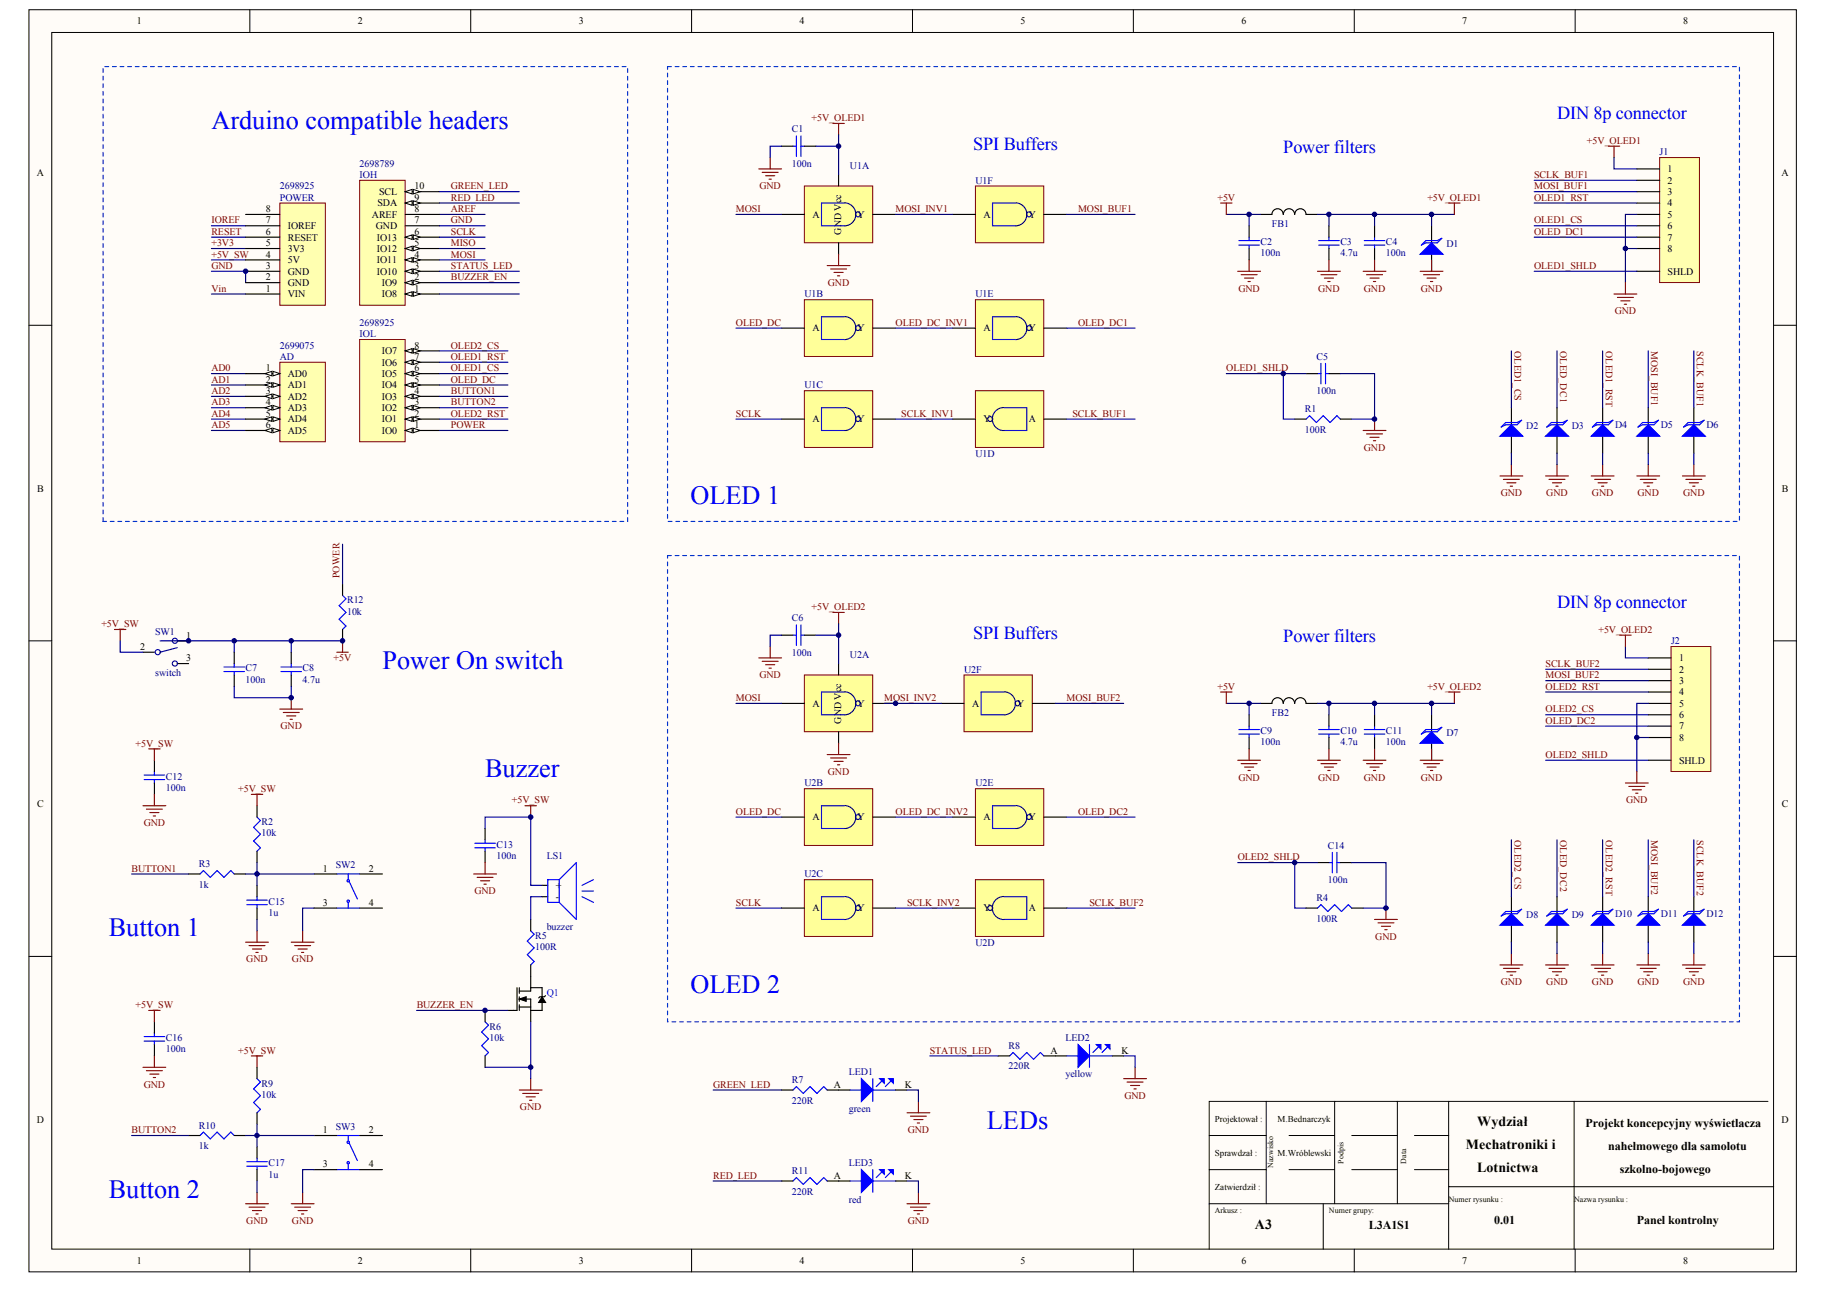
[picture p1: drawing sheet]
<svg xmlns="http://www.w3.org/2000/svg" width="287mm" height="202mm" viewBox="0 0 287 202" stroke-linecap="round" stroke-linejoin="round" font-family="sans-serif">
<g fill="#fffcf8" stroke="#000" stroke-width=".16">
<path d="M4.5 1.5h277.3v198h-277.3z"/>
<path d="M8.1 5.1h270.2v190.8h-270.2z"/>
</g>
<g fill="none" stroke="#000" stroke-width=".16">
<path d="M39.2 1.5v3.6M73.9 1.5v3.6M108.5 1.5v3.6M143.2 1.5v3.6M177.8 1.5v3.6M212.5 1.5v3.6M247.1 1.5v3.6M4.5 51h3.6M278.3 51h3.6M4.5 100.5h3.6M278.3 100.5h3.6M4.5 150h3.6"/>
<path d="M278.3 150h3.6M39.2 195.9v3.6M73.9 195.9v3.6M108.5 195.9v3.6M143.2 195.9v3.6M177.8 195.9v3.6M212.5 195.9v3.6M247.1 195.9v3.6"/>
</g>
<g fill="none" stroke="#000080" stroke-width=".18">
<path d="M33.2 39h5.3M33.2 37.2h5.3M33.2 35.4h5.3M69 33.6h7.1M33.2 42.5h5.3v1.8M33.2 46.1h5.3M33.2 40.8h5.3M33.2 58.6h5.3M33.2 60.4h5.3M33.2 62.2h5.3M33.2 63.9h5.3M33.2 65.7h5.3"/>
<path d="M33.2 67.5h5.3"/>
</g>
<path d="M43.9 56.8h7.1v12.5h-7.1z" fill="#ffffb0" stroke="#800000" stroke-width=".16"/>
<path d="M38.5 58.6h5.4" fill="none" stroke="#000" stroke-width=".18"/>
<g fill="#fffcf8" stroke="#000" stroke-width=".16">
<path d="M42.8 58.2l1.1 .4-1.1 .3z"/>
<path d="M41.6 58.6l1.1-.4v.7z"/>
</g>
<path d="M38.5 60.4h5.4" fill="none" stroke="#000" stroke-width=".18"/>
<g fill="#fffcf8" stroke="#000" stroke-width=".16">
<path d="M42.8 60l1.1 .4-1.1 .3z"/>
<path d="M41.6 60.4l1.1-.4v.7z"/>
</g>
<path d="M38.5 62.2h5.4" fill="none" stroke="#000" stroke-width=".18"/>
<g fill="#fffcf8" stroke="#000" stroke-width=".16">
<path d="M42.8 61.8l1.1 .4-1.1 .3z"/>
<path d="M41.6 62.2l1.1-.4v.7z"/>
</g>
<path d="M38.5 63.9h5.4" fill="none" stroke="#000" stroke-width=".18"/>
<g fill="#fffcf8" stroke="#000" stroke-width=".16">
<path d="M42.8 63.6l1.1 .3-1.1 .4z"/>
<path d="M41.6 63.9l1.1-.3v.7z"/>
</g>
<path d="M38.5 65.7h5.4" fill="none" stroke="#000" stroke-width=".18"/>
<g fill="#fffcf8" stroke="#000" stroke-width=".16">
<path d="M42.8 65.4l1.1 .3-1.1 .4z"/>
<path d="M41.6 65.7l1.1-.3v.7z"/>
</g>
<path d="M38.5 67.5h5.4" fill="none" stroke="#000" stroke-width=".18"/>
<g fill="#fffcf8" stroke="#000" stroke-width=".16">
<path d="M42.8 67.2l1.1 .3-1.1 .4z"/>
<path d="M41.6 67.5l1.1-.3v.7z"/>
</g>
<path d="M43.9 31.8h7.1v16.1h-7.1z" fill="#ffffb0" stroke="#800000" stroke-width=".16"/>
<path d="M38.5 39h5.4M38.5 37.2h5.4M38.5 35.4h5.4M38.5 33.6h5.4M38.5 46.1h5.4M38.5 44.3h5.4M38.5 42.5h5.4M38.5 40.8h5.4" fill="none" stroke="#000" stroke-width=".18"/>
<path d="M56.4 28.3h7.2v19.6h-7.2z" fill="#ffffb0" stroke="#800000" stroke-width=".16"/>
<path d="M63.6 46.1h5.4" fill="none" stroke="#000" stroke-width=".18"/>
<g fill="#fffcf8" stroke="#000" stroke-width=".16">
<path d="M63.6 46.1l1.1-.3v.7z"/>
<path d="M64.8 45.8l1.1 .3-1.1 .4z"/>
</g>
<path d="M63.6 44.3h5.4" fill="none" stroke="#000" stroke-width=".18"/>
<g fill="#fffcf8" stroke="#000" stroke-width=".16">
<path d="M63.6 44.3l1.1-.3v.7z"/>
<path d="M64.8 44l1.1 .3-1.1 .4z"/>
</g>
<path d="M63.6 42.5h5.4" fill="none" stroke="#000" stroke-width=".18"/>
<g fill="#fffcf8" stroke="#000" stroke-width=".16">
<path d="M63.6 42.5l1.1-.3v.7z"/>
<path d="M64.8 42.2l1.1 .3-1.1 .4z"/>
</g>
<path d="M63.6 40.8h5.4" fill="none" stroke="#000" stroke-width=".18"/>
<g fill="#fffcf8" stroke="#000" stroke-width=".16">
<path d="M63.6 40.8l1.1-.4v.7z"/>
<path d="M64.8 40.4l1.1 .4-1.1 .3z"/>
</g>
<path d="M63.6 39h5.4" fill="none" stroke="#000" stroke-width=".18"/>
<g fill="#fffcf8" stroke="#000" stroke-width=".16">
<path d="M63.6 39l1.1-.4v.7z"/>
<path d="M64.8 38.6l1.1 .4-1.1 .3z"/>
</g>
<path d="M63.6 37.2h5.4" fill="none" stroke="#000" stroke-width=".18"/>
<g fill="#fffcf8" stroke="#000" stroke-width=".16">
<path d="M63.6 37.2l1.1-.4v.7z"/>
<path d="M64.8 36.8l1.1 .4-1.1 .3z"/>
</g>
<path d="M63.6 35.4h5.4M63.6 33.6h5.4M63.6 31.8h5.4" fill="none" stroke="#000" stroke-width=".18"/>
<g fill="#fffcf8" stroke="#000" stroke-width=".16">
<path d="M63.6 31.8l1.1-.3v.7z"/>
<path d="M64.8 31.5l1.1 .3-1.1 .4z"/>
</g>
<path d="M63.6 30.1h5.4" fill="none" stroke="#000" stroke-width=".18"/>
<g fill="#fffcf8" stroke="#000" stroke-width=".16">
<path d="M63.6 30.1l1.1-.4v.7z"/>
<path d="M64.8 29.7l1.1 .4-1.1 .3z"/>
</g>
<path d="M56.4 53.2h7.2v16.1h-7.2z" fill="#ffffb0" stroke="#800000" stroke-width=".16"/>
<path d="M63.6 67.5h5.4" fill="none" stroke="#000" stroke-width=".18"/>
<g fill="#fffcf8" stroke="#000" stroke-width=".16">
<path d="M63.6 67.5l1.1-.3v.7z"/>
<path d="M64.8 67.2l1.1 .3-1.1 .4z"/>
</g>
<path d="M63.6 63.9h5.4" fill="none" stroke="#000" stroke-width=".18"/>
<g fill="#fffcf8" stroke="#000" stroke-width=".16">
<path d="M63.6 63.9l1.1-.3v.7z"/>
<path d="M64.8 63.6l1.1 .3-1.1 .4z"/>
</g>
<path d="M63.6 62.2h5.4" fill="none" stroke="#000" stroke-width=".18"/>
<g fill="#fffcf8" stroke="#000" stroke-width=".16">
<path d="M63.6 62.2l1.1-.4v.7z"/>
<path d="M64.8 61.8l1.1 .4-1.1 .3z"/>
</g>
<path d="M63.6 60.4h5.4" fill="none" stroke="#000" stroke-width=".18"/>
<g fill="#fffcf8" stroke="#000" stroke-width=".16">
<path d="M63.6 60.4l1.1-.4v.7z"/>
<path d="M64.8 60l1.1 .4-1.1 .3z"/>
</g>
<path d="M63.6 58.6h5.4" fill="none" stroke="#000" stroke-width=".18"/>
<g fill="#fffcf8" stroke="#000" stroke-width=".16">
<path d="M63.6 58.6l1.1-.4v.7z"/>
<path d="M64.8 58.2l1.1 .4-1.1 .3z"/>
</g>
<path d="M63.6 56.8h5.4" fill="none" stroke="#000" stroke-width=".18"/>
<g fill="#fffcf8" stroke="#000" stroke-width=".16">
<path d="M63.6 56.8l1.1-.3v.7z"/>
<path d="M64.8 56.5l1.1 .3-1.1 .4z"/>
</g>
<path d="M63.6 55h5.4" fill="none" stroke="#000" stroke-width=".18"/>
<g fill="#fffcf8" stroke="#000" stroke-width=".16">
<path d="M63.6 55l1.1-.3v.7z"/>
<path d="M64.8 54.7l1.1 .3-1.1 .4z"/>
</g>
<path d="M63.6 65.7h5.4" fill="none" stroke="#000" stroke-width=".18"/>
<g fill="#fffcf8" stroke="#000" stroke-width=".16">
<path d="M63.6 65.7l1.1-.3v.7z"/>
<path d="M64.8 65.4l1.1 .3-1.1 .4z"/>
</g>
<path d="M260.4 24.7h6.2v19.6h-6.2z" fill="#ffffb0" stroke="#800000" stroke-width=".16"/>
<g fill="none" stroke="#000" stroke-width=".18">
<path d="M196 35.4v1.8M196 39v1.8M203.1 33.6a.89 .89 0 0 0-.9-.9 .89 .89 0 0 0-.9 .9 .89 .89 0 0 0-.9-.9 .89 .89 0 0 0-.8 .9h-1.8M204.9 33.6a.89 .89 0 0 0-.9-.9 .89 .89 0 0 0-.9 .9M204.9 33.6h1.8M208.5 35.4v1.8M208.5 39v1.8M215.7 35.4v1.8M215.7 39v1.8M256.8 26.5h3.6M256.8 28.3h3.6M256.8 30.1h3.6"/>
<path d="M256.8 31.8h3.6M256.8 33.6h3.6M256.8 35.4h3.6M256.8 37.2h3.6M256.8 39h3.6M204.9 58.6h1.8M208.5 58.6h1.8M256.8 42.5h3.6M203.1 65.7h1.8M210.3 65.7h1.8M22.4 102.3h1.8M27.8 100.5h1.8"/>
<path d="M27.8 104.1h1.8M76.1 129.9v1.8M76.1 133.5v1.8M85.1 138.8h.8M76.1 158.5v1.7M81.1 154.9v3.6h-1.4M81.5 156.7h1.8v3.5M81.5 157.9h1.8M81.5 154.9v.9M81.5 156.3v.7M81.5 157.6v.9M83.3 144.2v1.8"/>
<path d="M83.3 151.3v4.1h-1.8M83.3 154.9h1.8v1.4M85.1 157.2v1.3h-1.8M85.1 140.6h.8M85.6 156.1l-.2 .2h-.7l-.2 .2M24.2 160.2v1.8M24.2 163.8v1.8M49.3 178.1h3.6M56.4 178.1h3.6M76.1 165.6v1.8M122.6 170.9h1.8M129.8 170.9h3.6"/>
<path d="M140.5 170.9h1.8M156.6 165.6h1.8M163.8 165.6h3.6M174.5 165.6h1.8M49.3 183.4h3.6M56.4 183.4h3.6M131.6 185.2h1.8M140.5 185.2h1.8"/>
</g>
<g fill="none" stroke="#00f" stroke-width=".18">
<path d="M194.4 38.4h3.2M194.4 37.7h3.2M196 37.2v.5M196 38.4v.6M206.9 38.4h3.2M206.9 37.7h3.2M208.5 37.2v.5M208.5 38.4v.6M214.1 38.4h3.2M214.1 37.7h3.2M215.7 37.2v.5M215.7 38.4v.6"/>
<path d="M206.7 58.6h.6M207.3 57v3.2M208 57v3.2M208 58.6h.5M204.9 65.7l.6-.5 1 1.1 1.1-1.1 1.1 1.1 1.1-1.1 .5 .5M74.5 133h3.2M74.5 132.2h3.2M76.1 131.7v.5M76.1 133v.5M85.9 137.9h1.8v3.6h-1.8zM87.7 137.9l2.7-2.6v8.9l-2.7-2.7M91.3 139.7h1.8"/>
<path d="M93.1 137.9l-1.8 .9M83.3 146l.5 .5-1.1 1.1 1.1 1-1.1 1.1 1.1 1.1-.5 .5M91.3 140.6l1.8 .9M22.6 163.3h3.2M22.6 162.6h3.2M24.2 162v.6M24.2 163.3v.5M52.9 178.1h3.5M54.6 178.1v.9M54.8 179.3l1.3 2.7M76.1 160.2l.5 .6-1 1 1 1.1-1 1.1 1 1.1-.5 .5M124.4 170.9l.6-.5 1 1.1 1.1-1.1 1.1 1.1 1-1.1 .6 .5"/>
<path d="M133.4 170.9h1.8M136.9 169.2v3.5M136.9 170.9h3.6M138.4 169.5l-.9 .9M139.8 169.5l-.9 .9M158.4 165.6l.5-.5 1.1 1 1.1-1 1.1 1 1-1 .6 .5M167.4 165.6h1.7M170.9 163.8v3.6M170.9 165.6h3.6M172.4 164.2l-.9 .9M173.8 164.2l-.9 .9M52.9 183.4h3.5"/>
<path d="M54.6 182.5v.9M133.4 185.2h1.8M136.9 183.4v3.6M136.9 185.2h3.6M138.4 183.8l-.9 .9M139.8 183.8l-.9 .9"/>
<circle cx="54.6" cy="179.1" r=".19"/>
<circle cx="54.6" cy="182.3" r=".19"/>
</g>
<g fill="#00f" stroke="#00f" stroke-width=".18">
<path d="M135.2 169.2l1.7 1.7-1.7 1.8z"/>
<path d="M138 169.2h.7v.7z"/>
<path d="M139.4 169.2h.8v.7z"/>
<path d="M169.1 163.8l1.8 1.8-1.8 1.8z"/>
<path d="M172 163.8h.7v.7z"/>
<path d="M173.4 163.8h.8v.7z"/>
<path d="M135.2 183.4l1.7 1.8-1.7 1.8z"/>
<path d="M138 183.4h.7v.7z"/>
<path d="M139.4 183.4h.8v.7z"/>
</g>
<g fill="none" stroke="#000080" stroke-width=".18">
<path d="M69 37.2h7.1M69 39h7.1M192.4 33.6h3.6M197.8 33.6h-1.8v1.8M206.7 33.6h21.5M208.5 33.6v1.8M215.7 33.6v1.8M240.7 37.2h16.1M240.7 28.3h16.1M240.7 30.1h16.1M240.7 31.8h16.1M240.7 35.4h16.1"/>
<path d="M253.2 24.7v1.8h3.6M255 39v5.3M256.8 33.6h-1.8v5.4h1.8M69 40.8h7.1M69 56.8h10.7M69 58.6h10.7M69 44.3h12.5M69 42.5h12.5M192.4 58.6h9M204.9 58.6h-3.5v7.1h1.7M210.3 58.6h5.4v7.1h-3.6M240.7 42.5h16.1"/>
<path d="M69 65.7h10.7M69 60.4h10.7M69 62.2h10.7M69 63.9h10.7M18.9 100.5v1.8h3.5M25.1 100.5h28.6M76.1 129.9v-1.8h7.2v10.7h1.8M65.4 158.5h14.3M85.1 140.6h-1.8v3.6M83.3 160.2v7.2h-7.2M83.3 167.4v1.8M145.9 165.6h10.7"/>
<path d="M176.3 165.6h1.8v1.8"/>
</g>
<g fill="none" stroke="#800000" stroke-width=".18">
<path d="M227.3 31.8h1.8M228.2 31.8v1.8M252.3 22.9h1.8M253.2 22.9v1.8M194.2 42.5h3.6M194.7 43.1h2.5M195.3 43.6h1.4M195.8 44.1h.4M196 40.8v1.7M206.7 42.5h3.6M207.3 43.1h2.5M207.8 43.6h1.4"/>
<path d="M208.3 44.1h.4M208.5 40.8v1.7M213.9 42.5h3.6M214.4 43.1h2.5M214.9 43.6h1.5M215.5 44.1h.3M215.7 40.8v1.7M253.2 46.1h3.6M253.8 46.6h2.5M254.3 47.2h1.4M254.8 47.7h.4M255 44.3v1.8"/>
<path d="M213.9 67.5h3.6M214.4 68h2.5M214.9 68.6h1.5M215.5 69.1h.3M215.7 65.7v1.8M18 98.7h1.8M18.9 98.7v1.8M52.9 102.3h1.7M53.7 100.5v1.8M74.3 137.1h3.6M74.9 137.6h2.5M75.4 138.1h1.4"/>
<path d="M75.9 138.7h.4M76.1 135.3v1.8M22.4 167.4h3.6M23 167.9h2.5M23.5 168.4h1.4M24 169h.4M24.2 165.6v1.8M81.5 170.9h3.6M82 171.5h2.5M82.6 172h1.4M83.1 172.5h.3M83.3 169.2v1.7"/>
<path d="M142.3 174.5h3.6M142.8 175h2.5M143.4 175.6h1.4M143.9 176.1h.4M144.1 172.7v1.8M176.3 169.2h3.6M176.8 169.7h2.5M177.4 170.2h1.4M177.9 170.8h.4M178.1 167.4v1.8M142.3 188.8h3.6M142.8 189.3h2.5"/>
<path d="M143.4 189.8h1.4M143.9 190.4h.4M144.1 187v1.8"/>
</g>
<path d="M81.5 156.7l1.1-.4v.7zM85.1 156.3l.5 .9h-1.1z" fill="#000" stroke="#000" stroke-width=".18"/>
<g fill="none" stroke="#0c0087" stroke-width=".18">
<path d="M27.8 101.6l-2.7 .7"/>
<circle cx="24.8" cy="102.3" r=".4"/>
<circle cx="27.4" cy="100.5" r=".4"/>
<circle cx="27.4" cy="104.1" r=".4"/>
</g>
<path d="M126.2 29.2h10.7v8.9h-10.7z" fill="#ff9" stroke="#800000" stroke-width=".16"/>
<path d="M122.6 33.6h3.6M131.6 27.4v1.8M131.6 38.1v1.8M136.9 33.6h3.6" fill="none" stroke="#000" stroke-width=".18"/>
<path d="M132.5 31.8h-3.6v3.6h3.6" fill="none" stroke="#0000bf" stroke-width=".18"/>
<g fill="none" stroke="#0c0087" stroke-width=".18">
<path d="M132.5 31.8a1.81 1.81 0 0 1 1.8 1.8 1.81 1.81 0 0 1-1.8 1.8"/>
<circle cx="134.6" cy="33.6" r=".38"/>
</g>
<path d="M126.2 47h10.7v8.9h-10.7z" fill="#ff9" stroke="#800000" stroke-width=".16"/>
<path d="M122.6 51.5h3.6M136.9 51.5h3.6" fill="none" stroke="#000" stroke-width=".18"/>
<path d="M132.5 49.7h-3.6v3.5h3.6" fill="none" stroke="#0000bf" stroke-width=".18"/>
<g fill="none" stroke="#0c0087" stroke-width=".18">
<path d="M132.5 49.6a1.81 1.81 0 0 1 1.8 1.8 1.81 1.81 0 0 1-1.8 1.9"/>
<circle cx="134.6" cy="51.4" r=".38"/>
</g>
<path d="M126.2 61.3h10.7v8.9h-10.7z" fill="#ff9" stroke="#800000" stroke-width=".16"/>
<path d="M122.6 65.7h3.6M136.9 65.7h3.6" fill="none" stroke="#000" stroke-width=".18"/>
<path d="M132.5 63.9h-3.6v3.6h3.6" fill="none" stroke="#0000bf" stroke-width=".18"/>
<g fill="none" stroke="#0c0087" stroke-width=".18">
<path d="M132.5 63.9a1.81 1.81 0 0 1 1.8 1.8 1.81 1.81 0 0 1-1.8 1.8"/>
<circle cx="134.6" cy="65.7" r=".38"/>
</g>
<path d="M153 61.3h10.8v8.9h-10.8z" fill="#ff9" stroke="#800000" stroke-width=".16"/>
<path d="M149.5 65.7h3.5M163.8 65.7h3.6" fill="none" stroke="#000" stroke-width=".18"/>
<path d="M157.5 63.9h3.6v3.6h-3.6" fill="none" stroke="#0000bf" stroke-width=".18"/>
<g fill="none" stroke="#0c0087" stroke-width=".18">
<path d="M157.5 63.9a1.81 1.81 0 0 0-1.8 1.8 1.81 1.81 0 0 0 1.8 1.8"/>
<circle cx="155.4" cy="65.7" r=".38"/>
</g>
<path d="M153 47h10.8v8.9h-10.8z" fill="#ff9" stroke="#800000" stroke-width=".16"/>
<path d="M149.5 51.5h3.5M163.8 51.5h3.6" fill="none" stroke="#000" stroke-width=".18"/>
<path d="M159.3 49.7h-3.6v3.5h3.6" fill="none" stroke="#0000bf" stroke-width=".18"/>
<g fill="none" stroke="#0c0087" stroke-width=".18">
<path d="M159.4 49.6a1.81 1.81 0 0 1 1.7 1.8 1.81 1.81 0 0 1-1.7 1.9"/>
<circle cx="161.4" cy="51.4" r=".38"/>
</g>
<path d="M153 29.2h10.8v8.9h-10.8z" fill="#ff9" stroke="#800000" stroke-width=".16"/>
<path d="M122.6 22.9h1.8M126.2 22.9h1.8M149.5 33.6h3.5M163.8 33.6h3.6" fill="none" stroke="#000" stroke-width=".18"/>
<path d="M159.3 31.8h-3.6v3.6h3.6" fill="none" stroke="#0000bf" stroke-width=".18"/>
<g fill="none" stroke="#0c0087" stroke-width=".18">
<path d="M159.4 31.8a1.81 1.81 0 0 1 1.7 1.8 1.81 1.81 0 0 1-1.7 1.8"/>
<circle cx="161.4" cy="33.6" r=".38"/>
</g>
<path d="M115.5 33.6h7.1M122.6 22.9h-1.8v1.8M131.6 21.1v1.8h-3.6M131.6 22.9v4.5M140.5 33.6h9M167.4 33.6h10.7M115.5 51.5h7.1M140.5 51.5h9M167.4 51.5h10.7M115.5 65.7h7.1M140.5 65.7h9M167.4 65.7h10.7" fill="none" stroke="#000080" stroke-width=".18"/>
<path d="M130.7 19.4h1.8M131.6 19.4v1.7M119 26.5h3.6M119.6 27h2.5M120.1 27.6h1.5M120.7 28.1h.3M120.8 24.7v1.8M131.6 39.9v1.8M129.8 41.7h3.6M130.3 42.2h2.5M130.9 42.7h1.4M131.4 43.3h.4" fill="none" stroke="#800000" stroke-width=".18"/>
<path d="M124.4 22.9h.6M125 21.3v3.2M125.7 21.3v3.2M125.7 22.9h.5" fill="none" stroke="#00f" stroke-width=".18"/>
<path d="M126.2 105.8h10.7v8.9h-10.7z" fill="#ff9" stroke="#800000" stroke-width=".16"/>
<path d="M122.6 110.3h3.6M131.6 104.1v1.7M131.6 114.8v1.7M136.9 110.3h3.6" fill="none" stroke="#000" stroke-width=".18"/>
<path d="M132.5 108.5h-3.6v3.6h3.6" fill="none" stroke="#0000bf" stroke-width=".18"/>
<g fill="none" stroke="#0c0087" stroke-width=".18">
<path d="M132.5 108.5a1.81 1.81 0 0 1 1.8 1.8 1.81 1.81 0 0 1-1.8 1.8"/>
<circle cx="134.6" cy="110.3" r=".38"/>
</g>
<path d="M126.2 123.7h10.7v8.9h-10.7z" fill="#ff9" stroke="#800000" stroke-width=".16"/>
<path d="M122.6 128.1h3.6M136.9 128.1h3.6" fill="none" stroke="#000" stroke-width=".18"/>
<path d="M132.5 126.4h-3.6v3.5h3.6" fill="none" stroke="#0000bf" stroke-width=".18"/>
<g fill="none" stroke="#0c0087" stroke-width=".18">
<path d="M132.5 126.3a1.81 1.81 0 0 1 1.8 1.8 1.81 1.81 0 0 1-1.8 1.8"/>
<circle cx="134.6" cy="128.1" r=".38"/>
</g>
<path d="M126.2 137.9h10.7v8.9h-10.7z" fill="#ff9" stroke="#800000" stroke-width=".16"/>
<path d="M122.6 142.4h3.6M136.9 142.4h3.6" fill="none" stroke="#000" stroke-width=".18"/>
<path d="M132.5 140.6h-3.6v3.6h3.6" fill="none" stroke="#0000bf" stroke-width=".18"/>
<g fill="none" stroke="#0c0087" stroke-width=".18">
<path d="M132.5 140.6a1.81 1.81 0 0 1 1.8 1.8 1.81 1.81 0 0 1-1.8 1.8"/>
<circle cx="134.6" cy="142.4" r=".38"/>
</g>
<path d="M153 137.9h10.8v8.9h-10.8z" fill="#ff9" stroke="#800000" stroke-width=".16"/>
<path d="M149.5 142.4h3.5M163.8 142.4h3.6" fill="none" stroke="#000" stroke-width=".18"/>
<path d="M157.5 140.6h3.6v3.6h-3.6" fill="none" stroke="#0000bf" stroke-width=".18"/>
<g fill="none" stroke="#0c0087" stroke-width=".18">
<path d="M157.5 140.6a1.81 1.81 0 0 0-1.8 1.8 1.81 1.81 0 0 0 1.8 1.8"/>
<circle cx="155.4" cy="142.4" r=".38"/>
</g>
<path d="M153 123.7h10.8v8.9h-10.8z" fill="#ff9" stroke="#800000" stroke-width=".16"/>
<path d="M149.5 128.1h3.5M163.8 128.1h3.6" fill="none" stroke="#000" stroke-width=".18"/>
<path d="M159.3 126.4h-3.6v3.5h3.6" fill="none" stroke="#0000bf" stroke-width=".18"/>
<g fill="none" stroke="#0c0087" stroke-width=".18">
<path d="M159.4 126.3a1.81 1.81 0 0 1 1.7 1.8 1.81 1.81 0 0 1-1.7 1.8"/>
<circle cx="161.4" cy="128.1" r=".38"/>
</g>
<path d="M151.3 105.8h10.7v8.9h-10.7z" fill="#ff9" stroke="#800000" stroke-width=".16"/>
<path d="M122.6 99.6h1.8M126.2 99.6h1.8M147.7 110.3h3.6M162 110.3h3.6" fill="none" stroke="#000" stroke-width=".18"/>
<path d="M157.5 108.5h-3.6v3.6h3.6" fill="none" stroke="#0000bf" stroke-width=".18"/>
<g fill="none" stroke="#0c0087" stroke-width=".18">
<path d="M157.6 108.5a1.81 1.81 0 0 1 1.7 1.8 1.81 1.81 0 0 1-1.7 1.8"/>
<circle cx="159.7" cy="110.3" r=".38"/>
</g>
<path d="M122.6 99.6h-1.8v1.8M131.6 97.8v1.8h-3.6M131.6 99.6v4.5M115.5 110.3h7.1M138.7 110.3h9M165.6 110.3h10.7M115.5 128.1h7.1M140.5 128.1h9M167.4 128.1h10.7M115.5 142.4h7.1M140.5 142.4h9M167.4 142.4h10.7" fill="none" stroke="#000080" stroke-width=".18"/>
<path d="M130.7 96h1.8M131.6 96v1.8M119 103.2h3.6M119.6 103.7h2.5M120.1 104.2h1.5M120.7 104.8h.3M120.8 101.4v1.8M129.8 118.3h3.6M130.3 118.9h2.5M130.9 119.4h1.4M131.4 119.9h.4M131.6 116.5v1.8" fill="none" stroke="#800000" stroke-width=".18"/>
<path d="M124.4 99.6h.6M125 98v3.2M125.7 98v3.2M125.7 99.6h.5" fill="none" stroke="#00f" stroke-width=".18"/>
<path d="M262.2 101.4h6.2v19.6h-6.2z" fill="#ffffb0" stroke="#800000" stroke-width=".16"/>
<g fill="none" stroke="#000" stroke-width=".18">
<path d="M224.6 35.4v2.7M224.6 39.9v2.6M237.1 63.9v2.7M237.1 68.4v2.7M244.3 63.9v2.7M244.3 68.4v2.7M251.4 63.9v2.7M251.4 68.4v2.7M258.6 63.9v2.7M258.6 68.4v2.7M265.8 63.9v2.7M265.8 68.4v2.7"/>
<path d="M53.7 91.6v1.8M53.7 98.7v1.8M24.2 119.2v1.8M36.7 102.3v1.8M36.7 105.8v1.8M45.7 102.3v1.8M45.7 105.8v1.8M196 112.1v1.8M196 115.7v1.7M203.1 110.3a.89 .89 0 0 0-.9-.9 .89 .89 0 0 0-.9 .9 .89 .89 0 0 0-.9-.9 .89 .89 0 0 0-.8 .9h-1.8M204.9 110.3a.89 .89 0 0 0-.9-.9 .89 .89 0 0 0-.9 .9M204.9 110.3h1.8"/>
<path d="M208.5 112.1v1.8M208.5 115.7v1.7M215.7 112.1v1.8M215.7 115.7v1.7M224.6 112.1v2.7M224.6 116.5v2.7M258.6 103.2h3.6M258.6 105h3.6M258.6 106.7h3.6M258.6 108.5h3.6M258.6 110.3h3.6M258.6 112.1h3.6"/>
<path d="M258.6 113.9h3.6M258.6 115.7h3.6M258.6 119.2h3.6M24.2 122.8v1.8M29.6 137.1h1.8M36.7 137.1h1.8M40.3 126.4v1.7M40.3 133.5v1.8M40.3 138.8v1.8M49.3 137.1h3.6M56.4 137.1h3.6M206.7 135.3h1.8"/>
<path d="M210.3 135.3h1.8M40.3 142.4v1.8M49.3 142.4h3.6M56.4 142.4h3.6M204.9 142.4h1.8M212.1 142.4h1.8M237.1 140.6v2.7M237.1 145.1v2.7M244.3 140.6v2.7M244.3 145.1v2.7M251.4 140.6v2.7M251.4 145.1v2.7"/>
<path d="M258.6 140.6v2.7M258.6 145.1v2.7M265.8 140.6v2.7M265.8 145.1v2.7M29.6 178.1h1.8M36.7 178.1h1.8M40.3 167.4v1.8M40.3 174.5v1.8M40.3 179.9v1.7M40.3 183.4v1.8M122.6 185.2h1.8M129.8 185.2h1.8"/>
</g>
<g fill="none" stroke="#00f" stroke-width=".18">
<path d="M223 38.4l.7-.7h1.8l.7-.3-.7 .7h-1.8zM235.5 67l.7-.7h1.8l.7-.4-.7 .7h-1.8zM242.7 67l.7-.7h1.8l.7-.4-.7 .7h-1.8zM249.8 67l.8-.7h1.7l.8-.4-.8 .7h-1.7zM257 67l.7-.7h1.8l.7-.4-.7 .7h-1.8zM264.1 67l.8-.7h1.8l.7-.4-.7 .7h-1.8zM53.7 93.4l.6 .5-1.1 1.1 1.1 1-1.1 1.1 1.1 1.1-.6 .5M35.1 105.3h3.3M35.1 104.6h3.3M36.7 104.1v.5M36.7 105.3v.5M44.1 105.3h3.2"/>
<path d="M44.1 104.6h3.2M45.7 104.1v.5M45.7 105.3v.5M194.4 115.1h3.2M194.4 114.4h3.2M196 113.9v.5M196 115.1v.6M206.9 115.1h3.2M206.9 114.4h3.2M208.5 113.9v.5M208.5 115.1v.6M214.1 115.1h3.2"/>
<path d="M214.1 114.4h3.2M215.7 113.9v.5M215.7 115.1v.6M223 115.1l.7-.7h1.8l.7-.3-.7 .7h-1.8zM22.6 122.3h3.2M22.6 121.5h3.2M24.2 121v.5M24.2 122.3v.5M31.4 137.1l.5-.6 1.1 1.1 1.1-1.1 1 1.1 1.1-1.1 .5 .6M40.3 128.1l.6 .6-1.1 1 1.1 1.1-1.1 1.1 1.1 1.1-.6 .5M52.9 137.1h3.5M54.6 137.1v.8"/>
<path d="M54.8 138.3l1.3 2.7M208.5 135.3h.5M209 133.7v3.2M209.8 133.7v3.2M209.8 135.3h.5M38.7 141.9h3.2M38.7 141.2h3.2M40.3 140.6v.6M40.3 141.9v.5M52.9 142.4h3.5M54.6 141.5v.9M206.7 142.4l.6-.5 1 1 1.1-1 1.1 1 1-1 .6 .5"/>
<path d="M235.5 143.7l.7-.8h1.8l.7-.3-.7 .7h-1.8zM242.7 143.7l.7-.8h1.8l.7-.3-.7 .7h-1.8zM249.8 143.7l.8-.8h1.7l.8-.3-.8 .7h-1.7zM257 143.7l.7-.8h1.8l.7-.3-.7 .7h-1.8zM264.1 143.7l.8-.8h1.8l.7-.3-.7 .7h-1.8zM31.4 178.1l.5-.6 1.1 1.1 1.1-1.1 1 1.1 1.1-1.1 .5 .6M40.3 169.2l.6 .5-1.1 1.1 1.1 1-1.1 1.1 1.1 1.1-.6 .5M38.7 182.9h3.2M38.7 182.2h3.2M40.3 181.6v.6M40.3 182.9v.5M124.4 185.2l.6-.5 1 1 1.1-1 1.1 1 1-1 .6 .5"/>
<circle cx="54.6" cy="138.1" r=".19"/>
<circle cx="54.6" cy="141.3" r=".19"/>
</g>
<g fill="none" stroke="#000080" stroke-width=".18">
<path d="M69 35.4h7.1M69 30.1h12.5M69 31.8h12.5M224.6 33.6v1.8M69 46.1h12.5M69 55h10.7M237.1 55v8.9M244.3 55v8.9M251.4 55v8.9M258.6 55v8.9M265.8 55v8.9M69 67.5h10.7"/>
<path d="M237.1 71.1v1.8M244.3 71.1v1.8M251.4 71.1v1.8M258.6 71.1v1.8M265.8 71.1v1.8M53.7 85.3v6.3M36.7 107.6v1.8h9v-1.8M36.7 100.5v1.8M45.7 100.5v1.8M192.4 110.3h5.4M196 110.3v1.8M206.7 110.3h21.5"/>
<path d="M208.5 110.3v1.8M215.7 110.3v1.8M224.6 110.3v1.8M242.5 105h16.1M242.5 106.7h16.1M242.5 108.5h16.1M242.5 112.1h16.1M242.5 113.9h16.1M242.5 119.2h16.1M255 101.4v1.8h3.6M256.8 115.7h1.8M256.8 115.7v5.3"/>
<path d="M258.6 110.3h-1.8v5.4M20.6 137.1h9M38.5 137.1h1.8v1.7M40.3 135.3v1.8h9M194.2 135.3h8.9M206.7 135.3h-3.6v7.1h1.8M212.1 135.3h5.4v7.1h-3.6M237.1 131.7v8.9M244.3 131.7v8.9M251.4 131.7v8.9M258.6 131.7v8.9M265.8 131.7v8.9"/>
<path d="M40.3 144.2v1.8M49.3 142.4h-1.8v3.6M237.1 147.8v1.7M244.3 147.8v1.7M251.4 147.8v1.7M258.6 147.8v1.7M265.8 147.8v1.7M20.6 178.1h9M38.5 178.1h1.8v1.8M40.3 176.3v1.8h9M111.9 170.9h10.7M142.3 170.9h1.8v1.8"/>
<path d="M40.3 185.2v1.8M49.3 183.4h-1.8v3.6M111.9 185.2h10.7M142.3 185.2h1.8v1.8"/>
</g>
<g fill="none" stroke="#800000" stroke-width=".18">
<path d="M191.5 31.8h1.8M192.4 31.8v1.8M222.8 42.5h3.6M223.4 43.1h2.5M223.9 43.6h1.4M224.4 44.1h.4M224.6 40.8v1.7M235.3 74.6h3.6M235.9 75.2h2.5M236.4 75.7h1.4M237 76.2h.3M237.1 72.9v1.7"/>
<path d="M242.5 74.6h3.6M243 75.2h2.5M243.6 75.7h1.4M244.1 76.2h.4M244.3 72.9v1.7M249.7 74.6h3.5M250.2 75.2h2.5M250.7 75.7h1.5M251.3 76.2h.3M251.4 72.9v1.7M256.8 74.6h3.6M257.4 75.2h2.5"/>
<path d="M257.9 75.7h1.4M258.4 76.2h.4M258.6 72.9v1.7M264 74.6h3.5M264.5 75.2h2.5M265 75.7h1.5M265.6 76.2h.3M265.8 72.9v1.7M254.1 99.6h1.8M255 99.6v1.8M23.3 117.4h1.8M24.2 117.4v1.8"/>
<path d="M43.9 111.2h3.6M44.4 111.7h2.5M45 112.3h1.4M45.5 112.8h.4M45.7 109.4v1.8M191.5 108.5h1.8M192.4 108.5v1.8M194.2 119.2h3.6M194.7 119.8h2.5M196 117.4v1.8M206.7 119.2h3.6M207.3 119.8h2.5"/>
<path d="M208.5 117.4v1.8M213.9 119.2h3.6M214.4 119.8h2.5M215.7 117.4v1.8M222.8 119.2h3.6M223.4 119.8h2.5M224.6 117.4v1.8M227.3 108.5h1.8M228.2 108.5v1.8M22.4 126.4h3.6M23 126.9h2.5M23.5 127.4h1.4"/>
<path d="M24 128h.4M24.2 124.6v1.8M39.4 124.6h1.8M40.3 124.6v1.8M82.4 126.4h1.8M83.3 126.4v1.7M195.3 120.3h1.4M195.8 120.8h.4M207.8 120.3h1.4M208.3 120.8h.4M214.9 120.3h1.5M215.5 120.8h.3"/>
<path d="M223.9 120.3h1.4M224.4 120.8h.4M255 122.8h3.6M255.6 123.3h2.5M256.1 123.9h1.4M256.6 124.4h.4M256.8 121v1.8M23.3 158.5h1.8M24.2 158.5v1.7M38.5 147.8h3.6M39.1 148.3h2.5M39.6 148.8h1.4"/>
<path d="M40.1 149.4h.4M40.3 146v1.8M45.7 147.8h3.6M46.2 148.3h2.5M46.8 148.8h1.4M47.3 149.4h.4M47.5 146v1.8M215.7 144.2h3.5M216.2 144.7h2.5M216.7 145.3h1.5M217.3 145.8h.3M217.5 142.4v1.8"/>
<path d="M235.3 151.3h3.6M235.9 151.9h2.5M236.4 152.4h1.4M237 152.9h.3M237.1 149.5v1.8M242.5 151.3h3.6M243 151.9h2.5M243.6 152.4h1.4M244.1 152.9h.4M244.3 149.5v1.8M249.7 151.3h3.5M250.2 151.9h2.5"/>
<path d="M250.7 152.4h1.5M251.3 152.9h.3M251.4 149.5v1.8M256.8 151.3h3.6M257.4 151.9h2.5M257.9 152.4h1.4M258.4 152.9h.4M258.6 149.5v1.8M264 151.3h3.5M264.5 151.9h2.5M265 152.4h1.5M265.6 152.9h.3"/>
<path d="M265.8 149.5v1.8M39.4 165.6h1.8M40.3 165.6v1.8M38.5 188.8h3.6M39.1 189.3h2.5M39.6 189.8h1.4M40.1 190.4h.4M40.3 187v1.8M45.7 188.8h3.6M46.2 189.3h2.5M46.8 189.8h1.4M47.3 190.4h.4"/>
<path d="M47.5 187v1.8"/>
</g>
<g fill="#00f" stroke="#00f" stroke-width=".18">
<path d="M242.5 68.4l1.8-1.8 1.8 1.8z"/>
<path d="M249.7 68.4l1.7-1.8 1.8 1.8z"/>
<path d="M256.8 68.4l1.8-1.8 1.8 1.8z"/>
<path d="M264 68.4l1.8-1.8 1.7 1.8z"/>
<path d="M235.3 68.4l1.8-1.8 1.8 1.8z"/>
<path d="M242.5 145.1l1.8-1.8 1.8 1.8z"/>
<path d="M249.7 145.1l1.7-1.8 1.8 1.8z"/>
<path d="M256.8 145.1l1.8-1.8 1.8 1.8z"/>
<path d="M264 145.1l1.8-1.8 1.7 1.8z"/>
<path d="M235.3 145.1l1.8-1.8 1.8 1.8z"/>
<path d="M222.8 116.5l1.8-1.7 1.8 1.7z"/>
<path d="M222.8 39.9l1.8-1.8 1.8 1.8z"/>
</g>
<path d="M104.7 10.4h168.2v71.4h-168.2v-71.4M16.2 81.8v-71.4h82.3v71.4h-82.3M104.7 87.1h168.2v73.1h-168.2v-73.1" fill="none" stroke="#03c" stroke-width=".18" stroke-dasharray=".6 .6"/>
<g fill="none" stroke="#000" stroke-width=".16">
<path d="M189.7 178.1h9M198.7 172.7v16.1M202.2 178.1h7.2M209.4 172.7v16.1M212.1 178.1h7.1M219.2 172.7v16.1M221.9 178.1h5.4M227.3 172.7v13.4h51M247 172.7v23.2M277.4 172.7h-87.7v23.2M189.7 188.8h37.6M189.7 183.4h9"/>
<path d="M202.2 183.4h7.2M207.6 188.8v7.1M212.1 183.4h7.1M221.9 183.4h5.4M227.3 186.1v9.8"/>
</g>
<g fill="#000080" stroke="#000080" stroke-width=".16">
<circle cx="29.6" cy="100.5" r=".35"/>
<circle cx="36.7" cy="100.5" r=".35"/>
<circle cx="38.5" cy="42.5" r=".35"/>
<circle cx="40.3" cy="178.1" r=".35"/>
<circle cx="40.3" cy="137" r=".35"/>
<circle cx="45.7" cy="109.4" r=".35"/>
<circle cx="45.7" cy="100.5" r=".35"/>
<circle cx="53.7" cy="100.5" r=".35"/>
<circle cx="76.1" cy="158.4" r=".35"/>
<circle cx="83.3" cy="167.4" r=".35"/>
<circle cx="83.3" cy="128.1" r=".35"/>
<circle cx="131.6" cy="99.6" r=".35"/>
<circle cx="131.6" cy="22.9" r=".35"/>
<circle cx="140.5" cy="110.3" r=".35"/>
<circle cx="196" cy="110.3" r=".35"/>
<circle cx="196" cy="33.6" r=".35"/>
<circle cx="201.3" cy="58.6" r=".35"/>
<circle cx="203.1" cy="135.3" r=".35"/>
<circle cx="208.5" cy="110.3" r=".35"/>
<circle cx="208.5" cy="33.6" r=".35"/>
<circle cx="215.7" cy="110.3" r=".35"/>
<circle cx="215.7" cy="65.7" r=".35"/>
<circle cx="215.7" cy="33.6" r=".35"/>
<circle cx="217.4" cy="142.4" r=".35"/>
<circle cx="224.6" cy="110.3" r=".35"/>
<circle cx="224.6" cy="33.6" r=".35"/>
<circle cx="255" cy="39" r=".35"/>
<circle cx="256.8" cy="115.6" r=".35"/>
</g>
<g font-size="4.1" fill="#00f">
<text x="33.2" y="20.2">Arduino compatible headers</text>
<text x="108.3" y="79">OLED 1</text>
<text x="60" y="104.9">Power On switch</text>
<text x="76.1" y="121.8">Buzzer</text>
<text x="17.1" y="146.8">Button 1</text>
<text x="108.3" y="155.7">OLED 2</text>
<text x="154.8" y="177.1">LEDs</text>
<text x="17.1" y="187.8">Button 2</text>
</g>
<g font-size="2.9" fill="#00f">
<text x="152.7" y="23.5">SPI Buffers</text>
<text x="244.3" y="18.7">DIN 8p connector</text>
<text x="201.4" y="24.1">Power filters</text>
<text x="244.3" y="95.4">DIN 8p connector</text>
<text x="152.7" y="100.2">SPI Buffers</text>
<text x="201.4" y="100.7">Power filters</text>
</g>
<g font-size="2.2">
<text x="231.8" y="176.6">Wydział</text>
<text x="230" y="180.2">Mechatroniki i</text>
<text x="231.8" y="183.8">Lotnictwa</text>
<text x="196.9" y="192.7">A3</text>
</g>
<g font-size="1.9">
<text x="248.8" y="176.8">Projekt koncepcyjny wyświetlacza</text>
<text x="252.3" y="180.3">nahełmowego dla samolotu</text>
<text x="254.1" y="183.9">szkolno-bojowego</text>
<text x="234.4" y="191.9">0.01</text>
<text x="256.8" y="191.9">Panel kontrolny</text>
<text x="214.8" y="192.8">L3A1S1</text>
</g>
<g font-size="1.6">
<text x="21.5" y="3.8">1</text>
<text x="56.1" y="3.8">2</text>
<text x="90.8" y="3.8">3</text>
<text x="125.5" y="3.8">4</text>
<text x="160.1" y="3.8">5</text>
<text x="194.8" y="3.8">6</text>
<text x="229.4" y="3.8">7</text>
<text x="264.1" y="3.8">8</text>
<text x="5.8" y="27.7">A</text>
<text x="65" y="29.7">10</text>
<text x="261.6" y="27">1</text>
<text x="261.6" y="28.8">2</text>
<text x="279.5" y="27.7">A</text>
<text x="41.7" y="35">7</text>
<text x="41.7" y="33.3">8</text>
<text x="45.2" y="35.9">IOREF</text>
<text x="58.4" y="34.1">AREF</text>
<text x="59" y="35.9">GND</text>
<text x="59.2" y="32.4">SDA</text>
<text x="59.5" y="30.6">SCL</text>
<text x="65" y="35">7</text>
<text x="65" y="33.3">8</text>
<text x="65" y="31.5">9</text>
<text x="127.5" y="34.1">A</text>
<text x="134.6" y="34.1">Y</text>
<text x="154.3" y="34.1">A</text>
<text x="161.4" y="34.1">Y</text>
<text x="261.6" y="30.6">3</text>
<text x="261.6" y="32.4">4</text>
<text x="261.6" y="34.1">5</text>
<text x="261.6" y="35.9">6</text>
<text x="41.7" y="40.4">4</text>
<text x="41.7" y="38.6">5</text>
<text x="41.7" y="36.8">6</text>
<text x="45.2" y="41.3">5V</text>
<text x="45.2" y="39.5">3V3</text>
<text x="45.2" y="37.7">RESET</text>
<text x="59.1" y="41.3">IO11</text>
<text x="59.1" y="39.5">IO12</text>
<text x="59.1" y="37.7">IO13</text>
<text x="65" y="40.4">4</text>
<text x="65" y="38.6">5</text>
<text x="65" y="36.8">6</text>
<text x="132" y="36.8" transform="rotate(-90 132 36.8)">GND Vcc</text>
<text x="261.6" y="37.7">7</text>
<text x="261.6" y="39.5">8</text>
<text x="41.7" y="45.7">1</text>
<text x="41.7" y="44">2</text>
<text x="41.7" y="42.2">3</text>
<text x="45.2" y="46.6">VIN</text>
<text x="45.2" y="44.8">GND</text>
<text x="45.2" y="43.1">GND</text>
<text x="59.1" y="43.1">IO10</text>
<text x="59.9" y="46.6">IO8</text>
<text x="59.9" y="44.8">IO9</text>
<text x="65" y="45.7">1</text>
<text x="65" y="44">2</text>
<text x="65" y="42.2">3</text>
<text x="261.6" y="43.1">SHLD</text>
<text x="127.5" y="52">A</text>
<text x="134.6" y="52">Y</text>
<text x="154.3" y="52">A</text>
<text x="161.4" y="52">Y</text>
<text x="41.7" y="58.2">1</text>
<text x="45.2" y="59.1">AD0</text>
<text x="59.9" y="59.1">IO5</text>
<text x="59.9" y="57.3">IO6</text>
<text x="59.9" y="55.5">IO7</text>
<text x="65" y="58.2">6</text>
<text x="65" y="56.4">7</text>
<text x="65" y="54.7">8</text>
<text x="41.7" y="60">2</text>
<text x="41.7" y="61.8">3</text>
<text x="41.7" y="63.6">4</text>
<text x="41.7" y="65.4">5</text>
<text x="45.2" y="60.9">AD1</text>
<text x="45.2" y="62.7">AD2</text>
<text x="45.2" y="64.5">AD3</text>
<text x="59.9" y="64.5">IO2</text>
<text x="59.9" y="62.7">IO3</text>
<text x="59.9" y="60.9">IO4</text>
<text x="65" y="63.6">3</text>
<text x="65" y="61.8">4</text>
<text x="65" y="60">5</text>
<text x="65" y="65.4">2</text>
<text x="41.7" y="67.1">6</text>
<text x="45.2" y="66.2">AD4</text>
<text x="45.2" y="68">AD5</text>
<text x="59.9" y="68">IO0</text>
<text x="59.9" y="66.2">IO1</text>
<text x="65" y="67.1">1</text>
<text x="127.5" y="66.2">A</text>
<text x="134.6" y="66.2">Y</text>
<text x="154.3" y="66.2">Y</text>
<text x="161.4" y="66.2">A</text>
<text x="5.8" y="77.1">B</text>
<text x="279.6" y="77.1">B</text>
<text x="22" y="101.9">2</text>
<text x="29.2" y="100.1">1</text>
<text x="29.2" y="103.7">3</text>
<text x="263.4" y="103.7">1</text>
<text x="263.4" y="105.5">2</text>
<text x="263.4" y="107.3">3</text>
<text x="127.5" y="110.8">A</text>
<text x="132" y="113.5" transform="rotate(-90 132 113.5)">GND Vcc</text>
<text x="134.6" y="110.8">Y</text>
<text x="152.5" y="110.8">A</text>
<text x="159.6" y="110.8">Y</text>
<text x="263.4" y="109">4</text>
<text x="263.4" y="110.8">5</text>
<text x="263.4" y="112.6">6</text>
<text x="263.4" y="114.4">7</text>
<text x="263.4" y="116.2">8</text>
<text x="263.4" y="119.7">SHLD</text>
<text x="5.8" y="126.6">C</text>
<text x="127.5" y="128.7">A</text>
<text x="134.6" y="128.7">Y</text>
<text x="154.3" y="128.7">A</text>
<text x="161.4" y="128.7">Y</text>
<text x="279.6" y="126.6">C</text>
<text x="50.6" y="136.7">1</text>
<text x="57.9" y="136.7">2</text>
<text x="50.6" y="142">3</text>
<text x="57.9" y="142">4</text>
<text x="87.2" y="139.4">+</text>
<text x="87.2" y="141.1">-</text>
<text x="127.5" y="142.9">A</text>
<text x="134.6" y="142.9">Y</text>
<text x="154.3" y="142.9">Y</text>
<text x="161.4" y="142.9">A</text>
<text x="164.8" y="165.2">A</text>
<text x="175.9" y="165.2">K</text>
<text x="130.8" y="170.6">A</text>
<text x="142" y="170.6">K</text>
<text x="5.8" y="176.1">D</text>
<text x="50.6" y="177.7">1</text>
<text x="57.9" y="177.7">2</text>
<text x="279.5" y="176.1">D</text>
<text x="50.6" y="183.1">3</text>
<text x="57.9" y="183.1">4</text>
<text x="130.8" y="184.8">A</text>
<text x="142" y="184.8">K</text>
<text x="21.5" y="198.2">1</text>
<text x="56.1" y="198.2">2</text>
<text x="90.8" y="198.2">3</text>
<text x="125.5" y="198.2">4</text>
<text x="160.1" y="198.2">5</text>
<text x="194.8" y="198.2">6</text>
<text x="229.4" y="198.2">7</text>
<text x="264.1" y="198.2">8</text>
</g>
<g font-size="1.6" fill="#000080">
<text x="124.2" y="20.8">C1</text>
<text x="43.9" y="29.7">2698925</text>
<text x="56.4" y="26.1">2698789</text>
<text x="56.4" y="27.9">IOH</text>
<text x="124.2" y="26.1">100n</text>
<text x="133.4" y="26.5">U1A</text>
<text x="153" y="28.8">U1F</text>
<text x="260.4" y="24.3">J1</text>
<text x="43.9" y="31.5">POWER</text>
<text x="199.6" y="35.6">FB1</text>
<text x="197.8" y="38.4">C2</text>
<text x="197.8" y="40.2">100n</text>
<text x="210.3" y="38.4">C3</text>
<text x="210.3" y="40.2">4.7u</text>
<text x="217.5" y="38.4">C4</text>
<text x="217.5" y="40.2">100n</text>
<text x="226.9" y="38.8">D1</text>
<text x="126.2" y="46.6">U1B</text>
<text x="153" y="46.6">U1E</text>
<text x="56.4" y="51.1">2698925</text>
<text x="56.4" y="52.9">IOL</text>
<text x="43.9" y="54.7">2699075</text>
<text x="43.9" y="56.4">AD</text>
<text x="206.5" y="56.4">C5</text>
<text x="126.2" y="60.9">U1C</text>
<text x="204.7" y="64.6">R1</text>
<text x="206.5" y="61.8">100n</text>
<text x="153" y="71.6">U1D</text>
<text x="204.7" y="67.9">100R</text>
<text x="239.5" y="67.3">D2</text>
<text x="246.6" y="67.3">D3</text>
<text x="253.4" y="67.1">D4</text>
<text x="260.6" y="67.1">D5</text>
<text x="267.7" y="67.1">D6</text>
<text x="54.5" y="94.6">R12</text>
<text x="24.3" y="99.6">SW1</text>
<text x="54.5" y="96.4">10k</text>
<text x="124.2" y="97.5">C6</text>
<text x="262.2" y="101">J2</text>
<text x="24.3" y="106">switch</text>
<text x="38.5" y="105.3">C7</text>
<text x="38.5" y="107.1">100n</text>
<text x="47.5" y="105.3">C8</text>
<text x="47.5" y="107.1">4.7u</text>
<text x="124.2" y="102.8">100n</text>
<text x="133.4" y="103.2">U2A</text>
<text x="151.3" y="105.5">U2F</text>
<text x="199.6" y="112.3">FB2</text>
<text x="197.8" y="115.1">C9</text>
<text x="197.8" y="116.9">100n</text>
<text x="210.3" y="115.1">C10</text>
<text x="210.3" y="116.9">4.7u</text>
<text x="217.5" y="115.1">C11</text>
<text x="217.5" y="116.9">100n</text>
<text x="226.9" y="115.5">D7</text>
<text x="26" y="122.2">C12</text>
<text x="26" y="124">100n</text>
<text x="126.2" y="123.3">U2B</text>
<text x="153" y="123.3">U2E</text>
<text x="41" y="129.4">R2</text>
<text x="41" y="131.2">10k</text>
<text x="31.2" y="136">R3</text>
<text x="52.7" y="136.2">SW2</text>
<text x="77.9" y="132.9">C13</text>
<text x="77.9" y="134.7">100n</text>
<text x="85.8" y="134.7">LS1</text>
<text x="126.2" y="137.6">U2C</text>
<text x="208.3" y="133.1">C14</text>
<text x="31.2" y="139.2">1k</text>
<text x="42.1" y="141.9">C15</text>
<text x="42.1" y="143.6">1u</text>
<text x="206.5" y="141.3">R4</text>
<text x="208.3" y="138.5">100n</text>
<text x="253.4" y="143.8">D10</text>
<text x="260.6" y="143.8">D11</text>
<text x="267.7" y="143.8">D12</text>
<text x="84" y="147.2">R5</text>
<text x="84" y="149">100R</text>
<text x="85.8" y="145.8">buzzer</text>
<text x="153" y="148.3">U2D</text>
<text x="206.5" y="144.5">100R</text>
<text x="239.5" y="144">D8</text>
<text x="246.6" y="144">D9</text>
<text x="76.8" y="161.5">R6</text>
<text x="26" y="163.3">C16</text>
<text x="26" y="165">100n</text>
<text x="76.8" y="163.3">10k</text>
<text x="158.2" y="164.5">R8</text>
<text x="158.2" y="167.7">220R</text>
<text x="167.2" y="163.3">LED2</text>
<text x="41" y="170.4">R9</text>
<text x="41" y="172.2">10k</text>
<text x="124.2" y="169.9">R7</text>
<text x="124.2" y="173.1">220R</text>
<text x="133.2" y="168.6">LED1</text>
<text x="167.2" y="169">yellow</text>
<text x="31.2" y="177">R10</text>
<text x="52.7" y="177.2">SW3</text>
<text x="133.2" y="174.3">green</text>
<text x="31.2" y="180.2">1k</text>
<text x="42.1" y="182.9">C17</text>
<text x="42.1" y="184.7">1u</text>
<text x="124.2" y="184.1">R11</text>
<text x="133.2" y="182.9">LED3</text>
<text x="124.2" y="187.3">220R</text>
<text x="133.2" y="188.6">red</text>
</g>
<g font-size="1.6" fill="#800000">
<text x="127.3" y="19">+5V_OLED1</text>
<text x="249" y="22.6">+5V_OLED1</text>
<text x="70.7" y="29.7">GREEN_LED</text>
<text x="119.2" y="29.7">GND</text>
<text x="240.7" y="27.9">SCLK_BUF1</text>
<text x="240.7" y="29.7">MOSI_BUF1</text>
<text x="33.2" y="35">IOREF</text>
<text x="70.7" y="35">GND</text>
<text x="70.7" y="33.3">AREF</text>
<text x="70.7" y="31.5">RED_LED</text>
<text x="115.5" y="33.3">MOSI</text>
<text x="140.5" y="33.3">MOSI_INV1</text>
<text x="169.1" y="33.3">MOSI_BUF1</text>
<text x="191" y="31.5">+5V</text>
<text x="223.9" y="31.5">+5V_OLED1</text>
<text x="240.7" y="31.5">OLED1_RST</text>
<text x="240.7" y="35">OLED1_CS</text>
<text x="33.2" y="36.8">RESET</text>
<text x="33.2" y="38.6">+3V3</text>
<text x="33.2" y="40.4">+5V_SW</text>
<text x="70.7" y="36.8">SCLK</text>
<text x="70.7" y="38.6">MISO</text>
<text x="70.7" y="40.4">MOSI</text>
<text x="240.7" y="36.8">OLED_DC1</text>
<text x="33.2" y="42.2">GND</text>
<text x="33.2" y="45.7">Vin</text>
<text x="70.7" y="42.2">STATUS_LED</text>
<text x="70.7" y="44">BUZZER_EN</text>
<text x="129.9" y="44.8">GND</text>
<text x="194.3" y="45.7">GND</text>
<text x="206.8" y="45.7">GND</text>
<text x="214" y="45.7">GND</text>
<text x="222.9" y="45.7">GND</text>
<text x="240.7" y="42.2">OLED1_SHLD</text>
<text x="115.5" y="51.1">OLED_DC</text>
<text x="140.5" y="51.1">OLED_DC_INV1</text>
<text x="169.1" y="51.1">OLED_DC1</text>
<text x="253.3" y="49.3">GND</text>
<text x="33.2" y="58.2">AD0</text>
<text x="70.7" y="56.4">OLED1_RST</text>
<text x="70.7" y="58.2">OLED1_CS</text>
<text x="70.7" y="54.7">OLED2_CS</text>
<text x="192.4" y="58.2">OLED1_SHLD</text>
<text x="237.6" y="55" transform="rotate(90 237.6 55)">OLED1_CS</text>
<text x="244.8" y="55" transform="rotate(90 244.8 55)">OLED_DC1</text>
<text x="251.9" y="55" transform="rotate(90 251.9 55)">OLED1_RST</text>
<text x="259.1" y="55" transform="rotate(90 259.1 55)">MOSI_BUF1</text>
<text x="266.2" y="55" transform="rotate(90 266.2 55)">SCLK_BUF1</text>
<text x="33.2" y="60">AD1</text>
<text x="33.2" y="61.8">AD2</text>
<text x="33.2" y="63.6">AD3</text>
<text x="33.2" y="65.4">AD4</text>
<text x="70.7" y="65.4">OLED2_RST</text>
<text x="70.7" y="60">OLED_DC</text>
<text x="70.7" y="61.8">BUTTON1</text>
<text x="70.7" y="63.6">BUTTON2</text>
<text x="115.5" y="65.4">SCLK</text>
<text x="141.4" y="65.4">SCLK_INV1</text>
<text x="168.3" y="65.4">SCLK_BUF1</text>
<text x="33.2" y="67.1">AD5</text>
<text x="70.7" y="67.1">POWER</text>
<text x="214" y="70.7">GND</text>
<text x="235.5" y="77.8">GND</text>
<text x="242.6" y="77.8">GND</text>
<text x="249.8" y="77.8">GND</text>
<text x="256.9" y="77.8">GND</text>
<text x="264.1" y="77.8">GND</text>
<text x="53.3" y="90.7" transform="rotate(-90 53.3 90.7)">POWER</text>
<text x="127.3" y="95.7">+5V_OLED2</text>
<text x="15.9" y="98.3">+5V_SW</text>
<text x="250.8" y="99.2">+5V_OLED2</text>
<text x="52.3" y="103.7">+5V</text>
<text x="119.2" y="106.4">GND</text>
<text x="242.5" y="104.6">SCLK_BUF2</text>
<text x="242.5" y="106.4">MOSI_BUF2</text>
<text x="115.5" y="109.9">MOSI</text>
<text x="138.7" y="109.9">MOSI_INV2</text>
<text x="167.4" y="109.9">MOSI_BUF2</text>
<text x="191" y="108.2">+5V</text>
<text x="223.9" y="108.2">+5V_OLED2</text>
<text x="242.5" y="108.2">OLED2_RST</text>
<text x="242.5" y="111.7">OLED2_CS</text>
<text x="242.5" y="113.5">OLED_DC2</text>
<text x="21.3" y="117.1">+5V_SW</text>
<text x="44" y="114.4">GND</text>
<text x="242.5" y="118.9">OLED2_SHLD</text>
<text x="37.4" y="124.2">+5V_SW</text>
<text x="80.3" y="126">+5V_SW</text>
<text x="129.9" y="121.5">GND</text>
<text x="194.3" y="122.4">GND</text>
<text x="206.8" y="122.4">GND</text>
<text x="214" y="122.4">GND</text>
<text x="222.9" y="122.4">GND</text>
<text x="255.1" y="126">GND</text>
<text x="22.5" y="129.5">GND</text>
<text x="115.5" y="127.8">OLED_DC</text>
<text x="140.5" y="127.8">OLED_DC_INV2</text>
<text x="169.1" y="127.8">OLED_DC2</text>
<text x="237.6" y="131.7" transform="rotate(90 237.6 131.7)">OLED2_CS</text>
<text x="244.8" y="131.7" transform="rotate(90 244.8 131.7)">OLED_DC2</text>
<text x="251.9" y="131.7" transform="rotate(90 251.9 131.7)">OLED2_RST</text>
<text x="259.1" y="131.7" transform="rotate(90 259.1 131.7)">MOSI_BUF2</text>
<text x="266.2" y="131.7" transform="rotate(90 266.2 131.7)">SCLK_BUF2</text>
<text x="20.6" y="136.7">BUTTON1</text>
<text x="194.2" y="134.9">OLED2_SHLD</text>
<text x="74.4" y="140.2">GND</text>
<text x="115.5" y="142">SCLK</text>
<text x="142.3" y="142">SCLK_INV2</text>
<text x="170.9" y="142">SCLK_BUF2</text>
<text x="215.8" y="147.4">GND</text>
<text x="38.6" y="150.9">GND</text>
<text x="45.8" y="150.9">GND</text>
<text x="235.5" y="154.5">GND</text>
<text x="242.6" y="154.5">GND</text>
<text x="249.8" y="154.5">GND</text>
<text x="256.9" y="154.5">GND</text>
<text x="264.1" y="154.5">GND</text>
<text x="21.3" y="158.1">+5V_SW</text>
<text x="65.4" y="158.1">BUZZER_EN</text>
<text x="37.4" y="165.2">+5V_SW</text>
<text x="145.9" y="165.2">STATUS_LED</text>
<text x="22.5" y="170.6">GND</text>
<text x="111.9" y="170.6">GREEN_LED</text>
<text x="176.4" y="172.3">GND</text>
<text x="20.6" y="177.7">BUTTON2</text>
<text x="81.6" y="174.1">GND</text>
<text x="142.4" y="177.7">GND</text>
<text x="111.9" y="184.8">RED_LED</text>
<text x="38.6" y="192">GND</text>
<text x="45.8" y="192">GND</text>
<text x="142.4" y="192">GND</text>
</g>
<text font-size="1.6" fill="#00f" x="85.8" y="156.1">Q1</text>
<g font-size="1.4">
<text x="190.6" y="175.9">Projektował :</text>
<text x="200.5" y="175.9">M.Bednarczyk</text>
<text x="190.6" y="181.3">Sprawdzał :</text>
<text x="200.5" y="181.3">M.Wróblewski</text>
<text x="190.6" y="186.6">Zatwierdził :</text>
</g>
<g font-size="1.2">
<text x="199.7" y="183.2" transform="rotate(-90 199.7 183.2)">Nazwisko</text>
<text x="210.8" y="182.5" transform="rotate(-90 210.8 182.5)">Podpis</text>
<text x="220.6" y="182.5" transform="rotate(-90 220.6 182.5)">Data</text>
<text x="190.6" y="190.2">Arkusz :</text>
<text x="208.5" y="190.2">Numer grupy:</text>
<text x="227.3" y="188.5">Numer rysunku :</text>
<text x="247" y="188.5">Nazwa rysunku :</text>
</g>
</svg>
